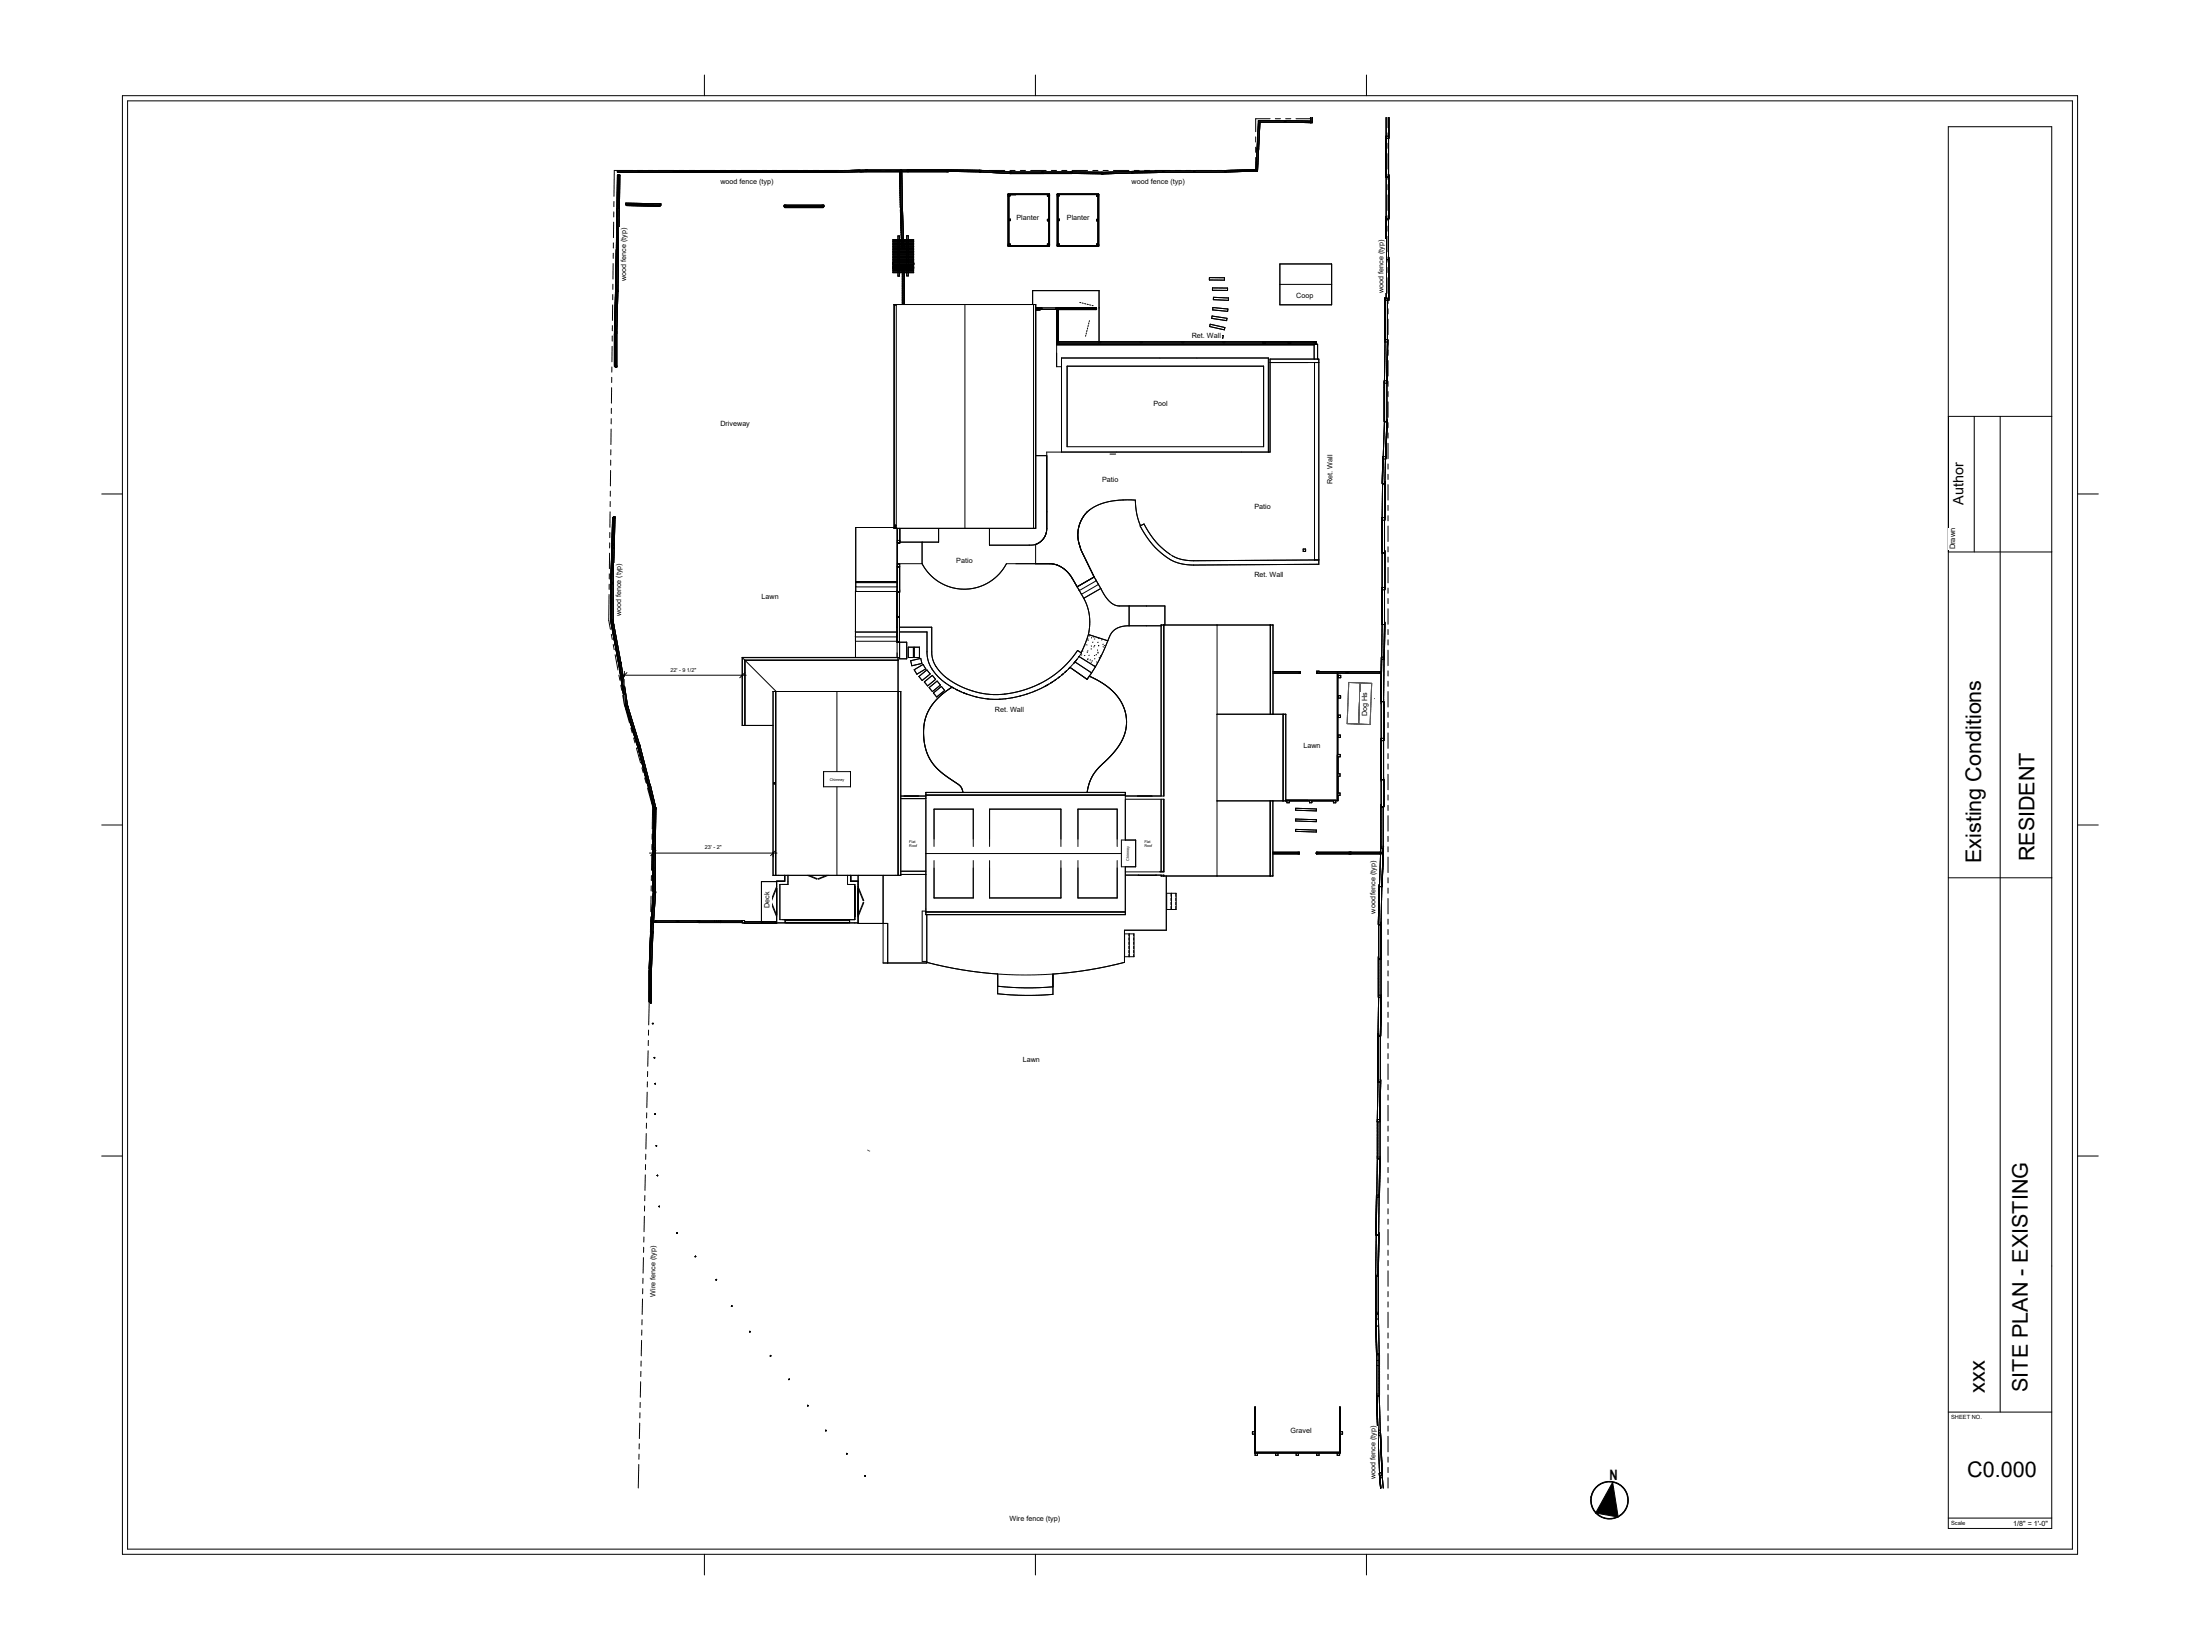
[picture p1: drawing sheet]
<svg xmlns="http://www.w3.org/2000/svg" width="1219mm" height="914mm" viewBox="0 0 1219 914" stroke-linecap="round" stroke-linejoin="round" font-family="sans-serif">
<g fill="none" stroke="#000" stroke-width=".55">
<path d="M696 76v3M697 67h16v1h-16zM697 68h1l-1 27M697 68l-1 27M704 66h-8v7M707 66h3M712 67h14v1h-14zM712 66h3M726 65v1h-8M726 65v3M727 65v3h-1M768 77h.1"/>
<path d="M768 76h.1M768 78h.1M768 79h.1M768 80h.1M768 65v101h2l-1-23M769 65v6M769 74v3M769 79v3M769 65v12M769 75h1M769 74h1M769 73h1"/>
<path d="M769 72h1M769 71h1M769 70h1M769 69h1M769 68h1M769 67h1M769 66h1M769 65h1M770 77h.1M770 76h.1M770 77h-2M770 65v56h-2"/>
<path d="M770 75h-2v23h2M342 100h1M342 98h1M343 99h-1M343 97l-1 1M343 97l-1 18M350 94h-10v15M353 94h3M354 95v1M359 94h3M365 94h8M374 95v1"/>
<path d="M376 94h3M382 94h3M388 94h8M394 95v1M395 95v1M399 94h3M405 94h3M411 94h8M415 95v1M422 94h3M428 94h3M434 94h8"/>
<path d="M440 95v1M445 94h3M451 94h3M457 94h8M463 95h.1M463 95v1M463 95h-121v1h121M468 94h3M474 94h3l-14 1M479 94h9M480 95v-1h46v1h-26M480 95h23"/>
<path d="M480 95l-17 1M480 95h19M480 95h-3M481 94h.1M481 94l-18 1M491 94h3M497 94h3M499 95v21M499 99h.1M499 100h.1M499 96h.1M499 97h.1"/>
<path d="M499 98h.1M500 94h-1M500 95v21M502 94h9M503 94v1M514 94h3M520 94h2M525 94h.1M525 94h18M525 94h9M526 95h17M537 94h3"/>
<path d="M543 94h2M543 95l17 1M543 94v1M543 94l17 1M548 94h9M560 94h3M560 95h34v1M560 95v1M565 94h3M571 94h9M577 95v1M583 94h3"/>
<path d="M588 94h3M593 95h18v1M594 94h9M594 96h-34M594 96h17M606 94h2M611 94h3M617 94h9M627 95l-16 1M627 95v1M627 96h-16M629 94h2"/>
<path d="M634 94h3M640 94h9M645 95h-18M645 96h-18M645 95v1M645 96h17M645 95h17M651 94h3M657 94h3M662 95v1M662 95h17M663 94h9"/>
<path d="M674 94h3M679 95l-17 1M680 94h3M696 82v2M696 87v7h-10M696 95v-1h-17v1M696 95h-17M696 95h1M697 83h.1M697 82h1M697 94v1M768 81h.1"/>
<path d="M768 82h.1M768 83h.1M768 84h.1M768 85h.1M768 86h.1M768 87h.1M768 88h.1M768 89h.1M768 90h.1M768 91h.1M768 92h.1M768 93h.1"/>
<path d="M768 94h.1M768 95h.1M768 96h.1M768 97h.1M768 98h.1M769 85v9M769 97v2M770 97h.1M770 98h.1M770 99h.1M770 100h.1M340 117v3"/>
<path d="M340 112v3M342 120h.1M342 119h.1M342 118h.1M342 117h.1M342 116h.1M342 115h.1M342 114h.1M342 112h.1M342 110h.1M342 108h1M342 107h1"/>
<path d="M342 105h1M342 103h1M342 101h1M342 115h1M342 115v23M342 113h.1M342 112v1M342 111h.1M343 109h-1M343 108h-1M343 107h-1M343 106h-1"/>
<path d="M343 104h-1M343 103h-1M343 102h-1M343 101h-1M343 100h-1M343 115v23M343 115v-18h-1v41M347 113h19v1l-19-1zM347 113v1h19M348 113v1M349 113v1M350 113v1"/>
<path d="M350 114h.1M351 114h.1M352 114h.1M353 114h.1M353 114h1M354 114h.1M355 114h.1M356 114h.1M357 114h.1M358 114h.1M359 114h.1M360 114h.1"/>
<path d="M360 114h1M361 114h.1M362 114h.1M363 114h.1M364 114h.1M365 114h.1M366 114h-8M435 114h22v1h-22zM435 115h21M435 115h.1M436 115h.1M437 115h.1"/>
<path d="M438 115h.1M439 115h.1M440 115h.1M441 115h.1M442 115h.1M443 115h.1M444 115h.1M445 115h.1M446 115h.1M447 115h.1M448 115h.1M449 115h.1"/>
<path d="M450 115h.1M451 115h.1M452 115h.1M453 115h.1M454 115h.1M455 115h.1M456 115h.1M499 107v1M499 108h.1M499 101h.1M499 102h.1M499 103h.1"/>
<path d="M499 104h.1M499 105h.1M499 106h.1M499 107h.1M499 109h.1M499 110h.1M499 111h.1M499 112h.1M499 113h.1M499 114h.1M499 117h.1M499 118h.1"/>
<path d="M499 119h.1M499 116l1 17M500 116h-1M500 116l1 17M559 108h23M559 108h23v28h-23zM559 108v28M560 108v1h-1M560 108h-1M580 108v1h2M581 108v1M581 108v28"/>
<path d="M586 108h23M586 108h23v28h-23zM586 108v28M587 108v1h-1M587 108h-1M608 108v1h1M608 108v1M609 108v28M769 102v3M769 108v9M769 120v2M770 101h.1"/>
<path d="M770 102h.1M770 103h.1M770 104h.1M770 105h.1M770 106h.1M770 107h.1M770 108h.1M770 109h.1M770 110h.1M770 111h.1M770 112h.1M770 113h.1"/>
<path d="M770 114h.1M770 115h.1M770 116h.1M770 117h.1M770 118h.1M770 119h.1M770 120h.1M340 135v2M340 123v9M341 139h1M342 137h.1M342 136h.1"/>
<path d="M342 135h.1M342 134h.1M342 133h.1M342 132h.1M342 131h.1M342 130h.1M342 129h.1M342 128h.1M342 127h.1M342 126h.1M342 125h.1M342 124h.1"/>
<path d="M342 123h.1M342 122h.1M342 121h.1M342 140h-1M342 139h.1M342 138v23M342 138h1M343 138h-1l-1 23M343 138l-1 23M495 133h11zM495 134h11zM495 135h11z"/>
<path d="M495 135l11 1zM495 138l11 1zM495 139h11zM495 140h11zM495 136l11 1zM495 137l11 1zM498 131v1M498 133v-2v2M498 133v1M498 134v1M498 135h.1M498 136h.1"/>
<path d="M498 137h.1M498 138h.1M498 139h.1M498 139v1M499 120h.1M499 121h.1M499 122h.1M499 123h.1M499 124h.1M499 125h.1M499 126h.1M500 127h-1"/>
<path d="M500 128h-1M500 133v1v-1M500 134v1M500 129h-1M500 135h.1M500 130h-1M500 131h-1M500 132h-1M500 136h.1M500 137h.1M500 136h1M501 133v1"/>
<path d="M501 134v1M501 135h.1M501 136h.1M501 137h.1M502 131v1M502 133v-2h1v2M502 133v1M502 134v1M502 135h.1M502 136h.1M502 137h.1M502 138h.1"/>
<path d="M502 139h.1M502 139v1M503 131v1M503 133v1M503 134v1M503 135h.1M503 136h.1M503 137h.1M503 138h.1M503 139h.1M503 139v1M559 135h1v1"/>
<path d="M559 136h23M559 121h1v1h-1M560 135v1M581 135v1M581 122h-1h1M582 135h-2v1M586 135h1v1M586 136h23M586 121h1v1h-1M587 135v1M608 135v1M609 122h-1h1"/>
<path d="M609 135h-1v1M768 120h.1M768 121h.1M768 122h.1M768 123h.1M768 124h.1M768 125h.1M768 126h.1M768 127h.1M768 128h.1M768 129h.1M768 130h.1"/>
<path d="M768 131h.1M768 132h.1M768 133h.1M768 134h.1M768 135h.1M768 136h.1M768 137h.1M768 138h.1M768 139h.1M768 140h.1M768 120v24h1M769 125v3"/>
<path d="M769 131v9M769 121v45M770 121h.1M340 158v2M340 146v9M340 140v3M341 160h1M341 158h1M341 156h1M341 154h1M341 153h1M341 151h1"/>
<path d="M341 149h1M341 148h1M341 146h1M341 144h1M341 142h1M341 141h1M342 159h-1M342 158l-1 1M342 157h-1M342 156h-1M342 155h-1M342 154h-1"/>
<path d="M342 153h-1M342 152h-1M342 151l-1 1M342 150h-1M342 149h-1M342 148h-1M342 147h-1M342 146h-1M342 145h-1M342 143h-1M342 142h-1M342 141h-1"/>
<path d="M495 146h11M495 149h3M495 141h11zM495 144h11zM495 143h11zM495 144l11 1zM495 145h11v2h-11zM495 149h11M495 150h11zM495 151h11zM495 142h11zM495 147l11 1z"/>
<path d="M495 148h11M496 149h1zM496 148h1zM498 152v1M498 140v1M498 141v1M498 142v1M498 143v1M498 144h.1M498 145h.1M498 146h.1M498 147h.1"/>
<path d="M498 148h.1M498 148v1M498 149v1M498 150v1M498 151v2v-2M498 148h-3v1h11v-1h-3M498 148h4M498 149h4M500 147h.1M500 148h.1M500 151h.1M500 153h.1"/>
<path d="M500 154h.1M500 155h.1M500 156h.1M500 157h.1M500 158h.1M500 151v18v-18M500 149h.1M500 149v1M500 160h.1M500 159h.1M500 152h.1M500 150v1"/>
<path d="M500 151v18M501 149h.1M501 149v1M501 150v1M501 151v18M501 147h.1M501 148h.1M502 152h.1M502 151v2h1v-2M502 140v1M502 141v1M502 142v1"/>
<path d="M502 143v1M502 144h.1M502 145h.1M502 146h.1M502 147h.1M502 148h.1M502 148v1M502 149v1M502 150v1M503 152h.1M503 149h3M503 140v1"/>
<path d="M503 141v1M503 142v1M503 143v1M503 144h.1M503 145h.1M503 146h.1M503 147h.1M503 148h.1M503 148v1M503 149v1M503 150v1M504 149h1"/>
<path d="M504 148h1M506 146h.1M506 148h.1M506 148v1M670 154h9v1h-9zM672 160h8v1h-8zM709 146h29v23h-29zM709 158h29M768 141h.1M768 142h.1M768 143h.1M768 144h.1"/>
<path d="M769 142v3M769 148v3M769 154v9M769 143h1M769 144h1M769 145h1M769 146h1M769 147h1M769 148h1M769 149h1M769 150h1M769 151h1"/>
<path d="M769 152h1M769 153h1M769 154h1M769 155h1M769 156h1M769 157h1M769 158h1M769 159h1M769 160h1M340 169l-1 9M340 163v3M341 180h.1"/>
<path d="M341 179v1M341 179h.1M341 178h.1M341 177h.1M341 176h.1M341 175h.1M341 174h.1M341 173h.1M341 172h.1M341 171h.1M341 170h.1M341 169h.1"/>
<path d="M341 168h.1M341 167h.1M341 166h.1M341 165h.1M341 164h.1M341 164h1M341 163h1M341 162h1M341 161h1l-1 24M341 161l-1 23h1M342 161h-1M342 160h-1"/>
<path d="M342 161v24M496 169v124M496 169h77M496 169h1M496 169h1zM497 169v124M500 161h.1M500 162h.1M500 163h.1M500 164h.1M500 166h.1M500 167h.1"/>
<path d="M500 168h.1M500 165h.1M535 169v124M572 169v-8h37v28M573 169h1M573 169v124M574 169h.1M574 169v124M574 172h2h-2M574 171h3h-3M574 170l2 1M574 170v1"/>
<path d="M574 172h.1M575 170v1M575 172h.1M576 170v1M576 172h.1M577 171h8h-8zM586 172h22v-1h-22v20M586 171h.1M586 172h.1M586 173h.1M586 174h.1M586 175h.1"/>
<path d="M586 176h.1M586 177h.1M586 178h.1M586 179h.1M586 180h.1M586 171l21-1h-21v21M586 170v1M587 170v19M587 170v1M588 170v1M589 170v1M590 170v1"/>
<path d="M591 170v1M592 170v1M593 170v1M594 170v1M595 170v1M596 170v1M597 170v1M598 170v1M598 168h1M599 170v1M600 170v1M600 168h.1"/>
<path d="M601 170v1M601 168h1M602 170v1M602 169h1M603 170v1M603 179v1M604 170v1M604 178h.1M604 169h1M605 170v1M605 169h1M606 170v1"/>
<path d="M607 170v1M671 180l8 2v1l-9-2zM672 175l8 1v2l-8-2zM672 170l8 1v2l-8-1zM672 165h9v1h-9zM767 169h1M767 165h2v25h-2zM767 165h1M767 166h1M767 167h1M767 168h1M767 170h1"/>
<path d="M767 171h1M767 172h1M767 173h1M767 174h1M767 175h1M767 176h1M767 177h1M767 178h1M767 179h1M767 180h1M768 165v25M769 165v3"/>
<path d="M769 171v3M769 177v8M769 161h1M769 162h1M769 163h1M769 164h1M769 165h1M769 166h1M339 192v9M339 186v3M339 180v3M340 200h1"/>
<path d="M340 199h1M340 198h1M340 197h1M340 196h1M340 195h1M340 194h1M340 193h1M340 192h1M340 191h1M340 190h1M340 189h1M340 188h1"/>
<path d="M340 187h1M340 186h1M340 185h1M341 184h.1M341 183h.1M341 182h.1M341 181h.1M341 185h-1v18h1M341 185v18h1v-18M341 185h1M586 185h.1M586 191h.1"/>
<path d="M586 190h143M586 190h.1M586 189h.1M586 188h.1M586 187h.1M586 186h.1M586 181h.1M586 182h.1M586 183h.1M586 184h.1M586 189h143v2M586 191h142"/>
<path d="M602 186h.1M602 184v1M602 183v1M603 182h.1M603 180v1M670 185l8 1v1l-9-1zM700 189v2M701 189v2M714 189v2M715 189v2M728 191v8M730 199v-8h-144v12h2"/>
<path d="M767 185h1M767 189h1M767 188h1M767 186h1M767 181h1M767 182h1M767 183h1M767 184h1M767 187h1M768 188h1v24h-2zM769 200h.1M769 199h.1"/>
<path d="M769 198h.1M769 197h.1M769 196h.1M769 195v1M769 195h.1M769 194h.1M769 193h.1M769 192h.1M769 191h.1M769 190v1M769 190h.1M769 188v24"/>
<path d="M769 188h.1M769 189h.1M769 188v3M769 194v3M769 200v8M339 215v8M339 209v3M339 203v3M340 201h1M340 203h1M340 202h1M591 203h109v45h-109z"/>
<path d="M704 201h27M728 201v109h3l-69 1M767 211h2v23h-2zM767 211h.1M767 212h.1M767 213h.1M767 214h.1M767 215h.1M767 216h.1M767 217h.1M767 218h.1M767 219h.1"/>
<path d="M767 220h.1M769 211h.1M769 210v1M769 210h.1M769 209h.1M769 208h.1M769 212h.1M769 207h.1M769 206h.1M769 205v1M769 205h.1M769 204h.1"/>
<path d="M769 203h.1M769 202h.1M769 201h.1M769 200v1M769 211v3M769 217v3M339 238v8M339 232v3M339 226v3M767 221h.1M767 222h.1M767 223h.1"/>
<path d="M767 224h.1M767 225h.1M767 226h.1M767 227h.1M767 228h.1M767 229h.1M767 230h.1M767 231h.1M767 232h.1M767 233h.1M768 240h1M768 239h1"/>
<path d="M768 238h1M768 237h1M768 236h1M769 235h.1M769 234h.1M769 234l-1 20M769 232l-1 22h-1v-21M769 233h.1M769 223v8M769 234v3M769 240v3M338 255v3"/>
<path d="M339 249l-1 3M574 253h6M588 251v-53h115v53M615 252h3M766 260h.1M766 259v1M766 259h.1M766 258h.1M766 257h.1M766 256h.1M766 255h.1M766 254v1"/>
<path d="M766 254h.1M766 253h1M767 253h.1M768 253l-1 15h-1M768 253h-2v35M768 254h.1M768 253h.1M768 252h.1M768 251h.1M768 250h.1M768 249h.1M768 248h.1"/>
<path d="M768 247h.1M768 246h.1M768 245v1M768 245h.1M768 244h.1M768 243h.1M768 242h.1M768 241h.1M768 240h.1M769 246v8M769 257v3M338 278v3"/>
<path d="M338 272v3M338 261v8M619 277a28 28 0 0 0-17 7M619 277h.1M622 277a31 31 0 0 0-20 7M622 277h-3M622 277h7a36 36 0 0 0 3 14M766 268h.1M766 267h.1M766 266h.1M766 265h.1M766 264h.1"/>
<path d="M766 263h.1M766 262h.1M766 261h.1M767 278h1M767 277h1M767 274h1M767 273h1M767 270h1M767 269h1M768 267h.1M768 280h-1M768 279h-1"/>
<path d="M768 278h-1M768 276h-1M768 275h-1M768 274h-1M768 272l-1 1M768 272h-1M768 271h-1M768 270h-1M768 268h.1M769 263v3M769 269v8M338 295v3"/>
<path d="M338 284v8M339 299h1M339 297h1h-1M339 295h1M339 294h1M339 292h1M339 290h1M339 288h1h-1M340 300h-1M340 299h-1M340 298h-1M340 297h-1"/>
<path d="M340 296h-1M340 295h-1M340 294h-1M340 293h-1M340 292h-1M340 291h-1M340 290l-1 1M340 289h-1M340 288h-1M340 287h-1M340 287h-1v15h1M495 292h-21v35"/>
<path d="M496 293h.1M496 293h1M496 293h1zM497 293h76M497 293v71M497 299h2M497 293v6M499 293v8h-2M520 293v7h-21M548 293v9h26M573 293h1M574 293h.1"/>
<path d="M602 284a18 18 0 0 0-4 19M766 293h.1M766 292h.1M766 287h.1M766 288h.1M766 289h.1M766 290h.1M766 291h.1M766 294h.1M766 295h.1M766 296h.1M766 297h.1"/>
<path d="M766 298h.1M766 299h.1M766 300h.1M766 288h1l1-21-1 21M766 287v59M767 287v59M767 287h.1M767 288h.1M767 287h-1v19h1M767 285h.1M767 284h.1M767 281h1"/>
<path d="M767 280h1M767 286h.1M767 283h.1M768 283h-1M768 282h-1M769 280v3M769 286v3M769 292v8M338 318v3M338 307v8M338 301v3M339 320h.1"/>
<path d="M339 319h.1M339 318h.1M339 317h.1M339 316v1M339 316h.1M339 315h.1M339 314h.1M339 313h.1M339 312h.1M339 311h.1M339 310h.1M339 309h.1"/>
<path d="M339 308h.1M339 307h.1M339 306h.1M339 305h.1M339 304h1h-1M339 304h1M339 303h1M339 302h1l-1 1M339 300h1M340 303h.1M340 302l-1 21M340 302h.1"/>
<path d="M340 301h-1M340 302v21h-1M340 302h-1l-1 21h2M340 302l1-16h-1v16M497 313h2v15h-2M497 312h14M497 301h.1M499 314h-2M511 312a26 26 0 0 0 47 0h24a15 15 0 0 1 12 9l7 11M511 300v12M574 302a9 9 0 0 0 6-9v-42h124v-52h27v114h-69a28 28 0 0 1-24-12l-6-10 2-1a43 43 0 0 0 16 18M574 302v10"/>
<path d="M598 303l8 17M606 320l4 6M606 320l-9 5M650 308a23 23 0 0 0 12 3M722 304h2v2h-2zM766 301h.1M766 302h.1M766 303h.1M766 304h.1M766 305h.1M766 306h.1M767 310h.1"/>
<path d="M767 314h.1M767 305v22h-1M767 305h.1M767 306h.1M767 307h.1M767 308h.1M767 309h.1M767 311h.1M767 312h.1M767 313h.1M767 315h.1M767 316h.1"/>
<path d="M767 317h.1M767 318h.1M767 319h.1M767 320h.1M769 303v3M769 309v3M769 314v9M338 329l-1 15 1 5M338 324v3M338 322h1M338 321h1M338 324h1"/>
<path d="M338 325h1M338 326h1M338 327h1M338 328h1M338 329h1M338 330h1M338 331h1M338 332h1M338 333h1M338 334h1M338 335h1M338 336h1"/>
<path d="M338 337h1M338 338h1M338 339h1M338 340h1M339 321h.1M339 322h.1M339 323v22l4 22M340 323h.1M340 323v22h-2v-22h1M474 327v1M474 325h.1M474 323h.1"/>
<path d="M474 323h23M474 328v27M474 328h23M474 325h23M474 322h23M497 328v27M497 323h.1M497 325h.1M497 328h.1M498 328v28M601 332a28 28 0 0 1 2 20M608 322l-10 5"/>
<path d="M609 324l-10 5M610 326a14 14 0 0 0 10 10h26v10M610 326l-9 6M626 336v11M766 327h.1M766 328h.1M766 329h.1M766 330h.1M766 331h.1M766 332h.1M766 333h.1M766 334h.1"/>
<path d="M766 335h.1M766 336h.1M766 337h.1M766 338h.1M766 340h.1M766 326h.1M766 339h.1M767 323h.1M767 324h.1M767 325h.1M767 326h-1v20h1M767 327h.1"/>
<path d="M767 321h.1M767 322h.1M767 326h.1M769 326v3M769 332v3M769 337v9M338 341h1M338 342h1M338 343h1M338 344h1M339 352v2M339 344h1"/>
<path d="M339 347h.1M339 345l4 22M339 346h.1M339 349h1h-1M340 348h-1M340 357v3M340 345h.1M340 345l4 22M340 349h-1M340 350h.1M340 345h-1M340 346h-1"/>
<path d="M340 351h.1M340 351v1M340 352h.1M340 352v1M341 353h-1M341 354h-1M341 355h-1M341 357h.1M341 356h.1M341 359h1h-1M341 358h.1M342 358h-1"/>
<path d="M342 359h-1M342 360h-1M474 350h23M474 355h.1M474 353h.1M474 355h23M474 353h23M474 355v9M497 348h.1M497 353h.1M497 355h.1M497 350h.1"/>
<path d="M497 342h1M498 348h18v13a22 22 0 0 0 15 19 52 52 0 0 0 60-12l6-8 2 2a56 56 0 0 1-22 20M498 350h16v11a21 21 0 0 0 10 17M499 356v9h3v-9h-5M503 359h3v5h-3zM507 359h3v5h-3zM601 358h.1M602 357h.1M603 354h.1M603 355h.1M603 352l-4 10M603 352l11 3"/>
<path d="M604 352h.1M605 352h.1M605 360h.1M605 358h.1M605 353v1M606 356h.1M606 353h.1M606 358v1M606 354h1M606 358h1M608 356h1M609 354h.1"/>
<path d="M609 358h.1M611 354v1M611 358v1M611 357h.1M612 358h.1M614 355h.1M614 355l-7 15M626 347a11 11 0 0 0-12 8M626 347h17M643 346h1M643 346v95M643 346h2"/>
<path d="M644 346h1M644 346h.1M644 346v95M645 346h59M645 346v95M674 346v139M704 346v50h1M704 346h1M705 346v50M705 346h.1M766 341h.1M766 342h.1"/>
<path d="M766 343h.1M766 344h.1M766 345h.1M766 346l-1 43h2M767 359h.1M767 356h.1M767 355h.1M767 352h.1M767 351h.1M767 348h.1M767 347h.1M767 346v43"/>
<path d="M767 360h.1M767 345v20h-1M767 345h.1M767 346h.1M767 358v1M767 358h.1M767 357h.1M767 354h.1M767 353h.1M767 350v1M767 350h.1M767 349h.1"/>
<path d="M769 349v3M769 355v2M341 363l1 8M341 360h1l-1 1M342 362h.1M342 361h.1M342 361v1M342 362v1M342 363h.1M343 364h-1M343 364h-1h1M343 365h-1"/>
<path d="M343 366h-1h1M343 374l1 3M343 367h.1M343 367l4 24M343 368l3 23h1M343 368h.1M343 369h.1M344 370h-1M344 373h.1M344 371h-1h1M344 366h-1M344 371h-1"/>
<path d="M344 374v1M344 372h-1M344 372h.1M344 380l1 3M344 367h-1M344 367h.1M344 367l4 24h-1M344 376h1h-1M344 374h.1M344 369h-1h1M344 378h1h-1M344 375h.1"/>
<path d="M345 375l-1 1M345 377h-1M345 378h-1M345 379h.1M345 380h.1M411 364v38M411 364h.1M411 364h87M411 364l2 2M413 366v36M413 366h85M413 366l17 17"/>
<path d="M498 364v2M498 364h.1M498 366v119h1M505 366l5-1 1 3-6 1zM507 371l5-3 1 3-5 3zM509 375l5-4 1 2-4 4zM512 378l5-4 1 3-4 3zM524 378l5 4 9 3M524 378l5 3h-1M581 379l-1 1M583 378l-1 1M584 377v1"/>
<path d="M584 377l1-1zM586 376l1-1zM587 375h.1M588 374l1-1zM590 372h1zM590 372v1M593 370l9 6 3-3M593 370h.1M593 370l-1 1M596 367l9 6M597 365l-2 3zM598 364l9 6"/>
<path d="M598 364h.1M600 363h-1M600 361h.1M601 363h.1M602 361l1 1M603 365v1M603 365h.1M603 361h.1M604 363h-1M604 375a31 31 0 0 1 20 21 28 28 0 0 1-11 25l-1 1a25 25 0 0 0-10 17M604 375a30 30 0 0 1 20 22 29 29 0 0 1-12 25 25 25 0 0 0-10 17M604 366h.1"/>
<path d="M605 367h.1M605 373l-1 2M605 366h.1M606 363h1M607 369h-1M607 365h.1M607 370l-2 3M607 363h1M608 367h.1M608 360h.1M608 361h1M609 362h-1"/>
<path d="M609 364v1M610 363v1M610 363h.1M706 372h15v1h-15M730 372h16v1h-16M731 372h-1v1h1M741 373v70M741 373v71h-29M742 374h1v2h-1zM765 380h1M765 379h1M765 378h1"/>
<path d="M765 377h1M765 376h1M765 375h1M765 374h1M765 373h1M765 373h.1M765 372h1M765 371h1M765 370h1M765 369h1M765 368h1M765 367h1"/>
<path d="M766 367h.1M766 366h.1M766 365h.1M766 364h.1M766 372h-19v1h19M767 365h.1M767 364h.1M767 364h-1v15M767 363h.1M767 362h.1M767 361h.1M769 360v9"/>
<path d="M769 372v3M769 377v3M345 385l4 16M345 381h.1M345 382h.1M346 382h-1M346 383h-1h1M346 383l-1 1M346 384h-1M346 384l-1 1h1M346 385h.1M346 386h.1"/>
<path d="M346 387h.1M346 390h1h-1M346 388h.1M347 389h-1M347 392h.1M347 390h-1M347 391h-1M347 391l7 22h-1v-1l-6-20M347 393h.1M348 393h-1M348 390h-1M348 394h-1"/>
<path d="M348 391h.1M348 391l6 22M348 396h.1M348 392h-1M348 395h.1M349 397h-1M349 397h-1h1M349 398h.1M349 399h.1M349 399v1M350 400h-1M428 383h.1"/>
<path d="M428 383v102M428 383h2v102h-2M428 383h2M430 383h68M430 383v102M464 383v45M498 383h1M498 383v102M499 383h.1M499 383v102M515 381l4-4 2 3-4 3zM517 384l5-4 2 3-5 3z"/>
<path d="M520 387l8-6a29 29 0 0 0-16 26 29 29 0 0 0 16 26 9 9 0 0 1 6 6 11 11 0 0 0-7-7 29 29 0 0 1-7-45zM528 381h.1M530 382h1zM531 382v1M532 383h1zM534 384h1M536 385l-2-1 4 1M541 386h.1M547 387h1M554 387v1M562 387h-1M566 386h-1"/>
<path d="M569 385h.1M573 383h.1M577 382a52 52 0 0 1-39 3M579 380l2-1-4 3M674 396h37M705 396h.1M711 396h2M711 396v48M712 396h1M712 396v48M713 396v48M742 396h1v2h-1z"/>
<path d="M742 386h1v1h-1zM765 389h.1M765 388h.1M765 387h.1M765 386h.1M765 385h.1M765 384h.1M765 383h.1M765 382h1M765 381h1M765 389v58M767 396h.1"/>
<path d="M767 398h.1M767 389v58M767 389h.1M767 390h.1M767 391h.1M767 392h.1M767 393h.1M767 394h.1M767 395h.1M767 397h.1M767 399h.1M767 400h.1"/>
<path d="M767 389v21h-2M769 383v9M769 395v3M349 400h1l-1 1M350 403v3M350 401h-1M350 401v1M350 402h.1M350 402v1M350 404h1h-1M351 403h-1M351 403l-1 1"/>
<path d="M351 404v1M351 409l1 3M351 405h.1M351 405v1M351 406h.1M352 406l-1 1M352 407h-1M352 409h.1M352 408h.1M353 410h.1M353 410h-1M353 414l2 9"/>
<path d="M353 411h-1M353 412h.1M354 413h-1M354 413h-1l6 21M354 411h-1M354 414h-1M354 414h.1M354 414v1M354 415h.1M354 415v1M354 416h.1M355 416h.1"/>
<path d="M355 416l-1 1M355 417h.1M355 417h-1M355 414h-1M355 418h-1M355 418h.1M355 419h.1M355 420h.1M411 402h2M411 402h.1M413 402h15M741 418h2v1h-2"/>
<path d="M741 407h2v2h-2M765 419h.1M765 409h.1M765 410h.1M765 420h.1M765 418h.1M765 417h.1M765 416h.1M765 415h.1M765 414h.1M765 413h.1M765 412h.1"/>
<path d="M765 411h.1M767 402h.1M767 407h.1M767 409h.1M767 401h.1M767 403h.1M767 404h.1M767 405h.1M767 406h.1M767 408h.1M767 410h.1M767 409h-2v23h2"/>
<path d="M769 400v3M769 406v9M769 418v2M355 420h1zM356 421h-1M356 426l1 2M356 421h.1M356 422h-1h1M356 422h.1M356 423h.1M356 424h.1M357 424h-1"/>
<path d="M357 426v1M357 425h.1M357 425h-1M357 426h.1M357 431l1 3M357 427h.1M357 427v1M358 428h-1M358 428l-1 1M358 429h.1M358 429h-1M358 429l-1 1"/>
<path d="M358 430h.1M358 431h.1M358 432h.1M359 432h-1M359 433h.1M359 433h-1M359 437l3 10-1 12M359 435h.1M359 433h-1h1M359 434h.1M360 435l3 13M360 436h-1h1"/>
<path d="M360 436h-1M360 434h-1v1h1M360 437h.1M360 437v1v-1M360 435h.1M360 435l3 13h-1l-3-13h1M360 435l-5-22h-1l5 22M360 438h.1M360 439h.1M361 440h-1M429 434v1l1-1M429 434h1"/>
<path d="M456 428h15v8h-15zM464 436v49M513 439h111M513 439v2M513 439h.1M624 439v2M624 439h.1M741 439h2v2h-2M741 429h2v1h-2M765 430h.1M765 432h.1M765 431h.1"/>
<path d="M765 429h.1M765 428h.1M765 427h.1M765 426h.1M765 425h.1M765 424h.1M765 423h.1M765 422h.1M765 421h.1M767 439h.1M767 440h.1M767 438h.1"/>
<path d="M767 437h.1M767 436h.1M767 435h.1M767 434h.1M767 433h.1M767 432h.1M767 432v15h-2M769 423v3M769 429v9M361 441h-1M361 441h.1M361 442h.1"/>
<path d="M361 443h.1M362 444h-1M362 445h-1M362 459h.1M362 445h.1M362 458h.1M362 456h1M362 455h1M362 446h.1M362 451h1M362 449h1M362 447h.1"/>
<path d="M362 460h.1M362 457h.1M363 457h-1M363 456h-1M363 455h-1M363 454h-1M363 453h-1M363 452h-1M363 451h-1M363 450h-1M363 449h-1M363 448h-1v22h1"/>
<path d="M363 448v22M363 448l-1 22h1M363 447h-1M499 441h14M499 443h14M513 441v64M513 441h111M624 441h21M624 443h21M624 441v25M643 443v40M644 443v40"/>
<path d="M645 443v40M674 444h37M705 444h.1M705 444v41M705 444h-1v41M711 444h2M712 444h1M713 443h28M713 444v1h2v-1M718 460h12l-1 1h-11zM718 454h12l-1 1h-11zM718 448h12l-1 1h-11z"/>
<path d="M726 444v1h1v-1M739 444v1h1v-1M765 447h.1M765 446h.1M765 460h.1M765 459h.1M765 458h.1M765 457h.1M765 456h.1M765 455h.1M765 454h.1M765 453h.1"/>
<path d="M765 452h.1M765 451h.1M765 450h.1M765 449h.1M765 448h.1M765 446v24M765 446v24h2M767 447v23M767 441h.1M767 445h.1M767 447h.1M767 446h.1"/>
<path d="M767 444h.1M767 443h.1M767 442h.1M769 441v2M769 446v3M769 452v9M361 474v8M361 468v3M361 462v3M362 470h.1M362 468h.1M362 467v3h1"/>
<path d="M362 471h.1M362 472h.1M362 473h.1M362 474h.1M362 475h.1M362 476h.1M362 477h.1M362 478h.1M362 479h.1M362 480h.1M362 466h.1M362 465h.1"/>
<path d="M362 463h.1M362 469h.1M362 468v1M362 467h.1M362 470v24h1l-1 22M362 471v23h1l-2 22M362 470h1M362 464h.1M362 462h.1M362 461v1M362 461h.1M363 470v24"/>
<path d="M513 473h108M518 469v-21h21v21M518 477v21h21v-21M548 469v-21h40v21M548 477v21h40v-21M597 469v-21h22v21M597 477v21h22v-21M621 466h8v14h-8zM705 472h15v1h-15M730 472h35v1h-35zM748 473h.1M748 472v1"/>
<path d="M765 470v2M765 470h.1M765 469h.1M765 468h.1M765 467h.1M765 466h.1M765 465h.1M765 464h.1M765 463h.1M765 462h.1M765 461h.1M765 473l-1 18"/>
<path d="M766 480h.1M766 479v1M766 479h.1M766 478h.1M766 477h.1M766 476h.1M766 475h1M766 474l1 1M766 474h1M766 473h1M766 472h1M766 471h1"/>
<path d="M767 470h.1M767 470l-1 21M767 469l-1 22h-2M767 469h.1M767 469v1M769 463v3M769 469v3M769 475v9M361 497v8M361 491v3M361 485v3M362 499h.1"/>
<path d="M362 498h.1M362 485h.1M362 483h.1M362 481h.1M362 482h.1M362 484h.1M362 486h.1M362 487h.1M362 488h.1M362 489h.1M362 490h.1M362 491h.1"/>
<path d="M362 492h.1M362 493h.1M362 494h.1M362 496h.1M362 500h.1M362 497h.1M362 495h.1M362 495h1M362 494l-2 22h2M428 485h.1M428 485h2M430 485h68"/>
<path d="M430 491l-3 8 3-7M430 489h-8v23M435 485v3h-5v24l-18-1M437 485v5h-5v20h42v-20h-4v-5M447 485l6 2-5-2M458 485l-4 2 5-2M471 485v3h5M476 485v27h16v22M476 491l3 8-3-7M489 485v49h25v-27M498 485h1M499 485h.1"/>
<path d="M499 483h14M499 485h14M624 483h21M624 485h21M624 480v25M631 485h10M643 485h1M643 485h.1M643 483h.1M643 485h2M644 485h1M644 485h.1"/>
<path d="M644 483h1M645 485h59M645 485h.1M646 485v31h-23v17M647 495h5v9h-5zM649 495v2M649 498v1M649 500v1M649 495v9M652 495v2M652 498v1M652 500v1"/>
<path d="M704 485h1M705 485h.1M764 500h.1M764 499h.1M764 498h.1M764 497h.1M764 496h.1M764 495h.1M764 494h.1M764 493h.1M764 492v1M764 492h.1"/>
<path d="M764 491h.1M764 490h.1M764 491v21M765 490l-1 22h1l1-21M766 491h.1M766 490h.1M766 489v1M766 489h.1M766 488h.1M766 487h.1M766 486h.1M766 485h.1"/>
<path d="M766 484v1M766 484h.1M766 483h.1M766 482h.1M766 481h.1M769 486v3M769 492v3M769 498v8M360 520h1M360 520v8M360 519h1M360 518h1"/>
<path d="M360 518v19M361 517h.1M361 515h.1M361 508v3M361 511h.1M361 516h.1M361 509h.1M361 516h1M361 516l-1 21M361 508h1M361 514h.1M361 514l-1 3"/>
<path d="M361 513h.1M361 506h1M361 512h.1M361 510v1M361 510h.1M362 508h-1M362 501h.1M362 507h-1M362 506h-1M362 505h-1M362 504h-1M362 517h-1l-1 1"/>
<path d="M362 516l-1 21h-1M362 503h-1M362 502h-1l1 1M362 502h-1M375 510v1M387 510v1M396 510v1M397 510v1M398 510v1M399 510v1M411 510h2v1h-2zM411 510h-48v1h48"/>
<path d="M430 511v1M430 511h46M430 507l-3-7 3 8M430 511h-17M435 510v1M435 511h36M435 510h36M471 510v1M476 507l3-7-3 8M513 505v2M513 507h111M513 507h.1"/>
<path d="M513 505h111M513 505h-2v28h3M623 518h5v12h-5M624 505v2M624 507h.1M626 518v1M626 520v1M626 518v12M628 518v1M628 520v1M649 502v2M652 502v2"/>
<path d="M764 512h.1M764 511h.1M764 510h.1M764 509h.1M764 508h.1M764 507h.1M764 506h.1M764 505v1M764 505h.1M764 504h.1M764 503h.1M764 512v41"/>
<path d="M764 502h.1M764 501h.1M764 500v1M765 511h1M765 516h1M765 512h1M765 518h1M765 520h1M765 519h1M765 517h1M765 515h1M765 514h1"/>
<path d="M765 513h1M769 509v3M769 515v3M360 538h.1M360 539h.1M360 540h.1M360 537h.1M360 536h.1M360 535v1M360 535h.1M360 534h.1M360 533h.1"/>
<path d="M360 532h.1M360 531h.1M360 530h.1M360 529h1M360 528h1M360 527h1M360 537v3M360 526h1M360 525h1M360 537v18M360 531v3M360 524h1"/>
<path d="M360 523h1M360 522h1M360 521l1 1h-1M360 521h1M361 537v18h-1v-17M514 533a218 218 0 0 0 109 0 218 218 0 0 1-39 7v11a158 158 0 0 1-31 0v-11a217 217 0 0 1-39-7zM626 522v1M626 524v2M626 527v1M626 529v1M628 522v1M628 524v2"/>
<path d="M628 527v1M628 529v1M764 534h.1M764 533h.1M764 538h.1M764 539h.1M764 540h.1M764 531h.1M764 530h.1M764 537h.1M764 536h.1M764 535h.1"/>
<path d="M764 532h.1M764 530v23h1l1-42v20h-2M765 531h1M765 530h1M765 529h1M765 528h1M765 527h1M765 526h1M765 525h1M765 524h1M765 523h1M765 522h1"/>
<path d="M765 521h1M769 521v8M769 532v3M769 538v3M360 541h.1M360 542h.1M360 543h.1M360 544h.1M360 545h.1M360 546h.1M360 547h.1M360 548h.1"/>
<path d="M360 549h.1M360 550h.1M360 551h.1M360 552h.1M360 553h.1M360 554h.1M360 555h.1M360 542l-1 26M360 555h1M360 556h1M360 556h.1M361 556h.1"/>
<path d="M553 547a158 158 0 0 0 31 0M764 541h.1M764 542h.1M764 543h.1M764 545h.1M764 546h.1M764 547h.1M764 548h.1M764 549h.1M764 550h.1M764 551h.1M764 553h.1"/>
<path d="M764 544h.1M764 552h.1M764 551l2 1-1 22h-1M764 551v23M765 558h.1M765 557h.1M765 554h.1M765 553h.1M765 553h1M765 552h1M765 552v22M765 560h.1"/>
<path d="M765 559h.1M765 556h.1M765 555v1M765 555h.1M769 544v8M769 555v3M359 577v2M359 571v3M362 567h.1M763 573v27h2M763 580h1M763 579h1"/>
<path d="M763 578h1M763 577h1M763 576h1M763 575h1M763 574h1M763 573h1M764 574v26M765 574h.1M765 571h.1M765 570h.1M765 566h.1M765 574v26"/>
<path d="M765 573h.1M765 562h.1M765 572h.1M765 561h.1M765 571v1M765 569h.1M765 568h.1M765 567h.1M765 565h.1M765 564h.1M765 563v1M765 563h.1"/>
<path d="M769 561v3M769 567v8M769 578v3M359 600v2M359 594v3M359 582v9M362 586h.1M362 586h1M363 586h.1M763 599v23h2v-22M763 599h1M763 598h1"/>
<path d="M763 597h1M763 596h1M763 595h1M763 594h1M763 593h1M763 592h1M763 591h1M763 590h1M763 589h1M763 588h1M763 587h1M763 586h1"/>
<path d="M763 585h1M763 584h1M763 583h1M763 582h1M763 581h1M764 599h.1M765 599h.1M765 600h.1M765 599v21M769 584v3M769 590v8M358 617v3"/>
<path d="M359 605l-1 9M363 601h.1M363 617h.1M363 600v1M363 617v1M363 600h.1M363 618h.1M765 620h.1M765 619h.1M765 615h.1M765 614h.1M765 611h.1"/>
<path d="M765 610h.1M765 609h.1M765 618h.1M765 617h.1M765 616v1M765 606h.1M765 616h.1M765 605h.1M765 613h.1M765 612h.1M765 611v1M765 601h.1"/>
<path d="M765 608h.1M765 607h.1M765 604h.1M765 603h.1M765 602h.1M769 601v3M769 607v3M769 613v8M358 640v2M358 628v9M358 622v3M364 635h.1"/>
<path d="M763 640h.1M763 639h.1M763 638h.1M763 637h.1M763 636h.1M763 635h.1M763 634h.1M763 633h.1M763 632h.1M763 631h.1M763 630h.1M763 629h.1"/>
<path d="M763 628h.1M763 627h.1M763 626h.1M763 625h.1M763 624h.1M763 623h.1M763 622h.1M765 620h-2v22h2M765 620v22M769 624v3M769 630v3M769 635v9"/>
<path d="M358 651l-1 9M358 645v3M364 651h.1M364 651v1M364 652h.1M763 641v23M763 642h.1M763 641h.1M764 660h1M764 659h1M764 658h1M764 657l1 1"/>
<path d="M764 657h1M764 656h1M764 655h1M764 654l1 1M764 654h1M764 653h1M764 652h1M764 651h1M764 650h1M765 649v1M765 649h.1M765 648h.1"/>
<path d="M765 647h.1M765 646v1M765 646h.1M765 645h.1M765 644h.1M765 643h.1M765 642l-1 22M765 642l-1 22h-1M769 647v3M769 653v3M769 658v9M357 674v9"/>
<path d="M357 668v3M357 663v2M365 669h.1M365 668h.1M365 668v1M763 678h.1M763 677h.1M763 676h.1M763 675h.1M763 673h.1M763 672h.1M763 671h.1"/>
<path d="M763 669h.1M763 668h.1M763 667h.1M763 680h.1M763 679h.1M763 665h.1M763 664h.1M763 663h.1M763 662h.1M763 674h.1M763 670h.1M763 666h.1"/>
<path d="M763 662v22M764 663h.1M764 662h.1M764 662h-1v22M764 662v22h-1M764 661h.1M764 661h1M769 670v3M769 676v2M357 697l-1 9M357 691v3M357 685v3"/>
<path d="M375 683h.1M385 696h.1M385 696h1M386 696h.1M763 684h.1M763 682h.1M763 681h.1M763 684l-1 23h2M763 683h.1M764 700h.1M764 699h.1M764 698h.1"/>
<path d="M764 697v1M764 697h.1M764 696h.1M764 695h.1M764 694h.1M764 693h.1M764 692v1M764 692h.1M764 691h.1M764 690h.1M764 689h.1M764 688h.1"/>
<path d="M764 687v1M764 687h.1M764 686h.1M764 685h.1M764 684h.1M764 683v24zM764 683h.1M769 681v9M769 693v3M769 699v2M356 720v8M356 714v3"/>
<path d="M356 708v3M397 709h.1M762 706h.1M762 706l1 22M762 720h1M762 719h1M762 718h1M762 717h1M762 716h1M762 715h1M762 714h1M762 713h1"/>
<path d="M762 712h1M762 711h1M762 710h1M762 709h1M762 708h1M762 707h1M763 707v21M764 707v21h-1M764 707h.1M764 706h.1M764 705h.1M764 704h.1"/>
<path d="M764 703h.1M764 702h.1M764 701h.1M769 704v9M769 716v3M356 737v3M356 731v3M405 724h1M405 724h.1M415 738h.1M416 738h.1M416 738h-1"/>
<path d="M762 727h.1M762 728h1M762 727h1M762 726h1M762 725h1M762 724h1M762 723h1M762 722h1M762 721h1M762 729h1M762 730h1M762 732h1"/>
<path d="M762 732l1 1M762 733h1M762 734h1M762 735h1M763 727h.1M763 727l-1 1M763 728v23M763 728v22M763 737h.1M763 738h.1M763 730h-1M763 739h.1"/>
<path d="M763 731h1M763 731h-1M763 740h.1M763 735h.1M763 736h.1M764 727v24M764 735h-2M769 721v3M769 727v9M769 739v3M355 760v3M355 754v3"/>
<path d="M356 743l-1 8M427 751h.1M763 742h.1M763 743h.1M763 744h.1M763 745h.1M763 747h.1M763 748h.1M763 749h.1M763 741h.1M763 750h.1M763 746h.1"/>
<path d="M763 751h.1M763 750h1v24h-1M763 750v24M763 751h1M763 757h1M764 760h.1M764 759h.1M764 758h.1M764 757h.1M764 756h.1M764 755h.1M764 754h.1"/>
<path d="M764 753h.1M764 752h.1M764 750h.1M764 751h.1M764 754h-1M769 744v3M769 750v9M355 777v3M355 766v8M437 765h.1M437 764v1M448 779h.1"/>
<path d="M448 779h-1M763 773h.1M763 772l1 23M763 772h.1M763 774l1 20M763 774h.1M763 775h.1M763 776h.1M763 777h.1M763 777v1M763 778h.1M763 779h.1"/>
<path d="M763 780h.1M764 772h.1M764 771h.1M764 770h.1M764 769h.1M764 768h.1M764 767h.1M764 766h.1M764 765h.1M764 764h.1M764 763h.1M764 762h.1"/>
<path d="M764 761h.1M764 772l1 23M764 773h.1M769 762v2M769 767v3M769 773v9M355 789l-1 8M355 783v3M458 793h.1M458 793h-1M695 793h-1v2h1M743 793h1v2h-1"/>
<path d="M763 781h.1M763 782h.1M763 783h.1M763 784h.1M763 785h.1M763 785v1M763 786h.1M763 787h.1M763 788h.1M763 789h.1M764 789h-1M764 790h-1"/>
<path d="M764 791h-1M764 792h-1M764 794h1l1 24h-1M764 794l1 22h1M764 794h-1M764 795h-1M764 793h-1M764 795h.1M764 793l-1 1M764 795l1 1M765 794l1 24M765 793h-1"/>
<path d="M765 796h.1M765 795h.1M765 797h.1M765 794h.1M765 799h.1M765 800h.1M765 798h.1M769 785v2M769 790v3M769 796v9M354 812v13M354 806v3"/>
<path d="M354 800v3M469 806h.1M469 805v1M479 818h.1M480 818h.1M480 818h-1M695 805h48M696 805v2h1v-2M696 805l-1-25v25h48v-25l-1 25M707 805v2h1v-2M718 805v2h2v-2M730 805v2h1v-2"/>
<path d="M741 805v2h1v-2M765 816v2M765 817h-1M765 818h.1M765 818h-1M765 819h.1M765 820h.1M765 816h-1l1 9v-9M765 801h.1M765 802h.1M765 803h.1M765 805h1"/>
<path d="M765 806h1M765 807h1M765 807l1 1M765 808h1M765 804h.1M766 804h-1M766 810h.1M766 811h.1M766 812h.1M766 812v1M766 808h-1M766 808h.1"/>
<path d="M766 813h.1M766 809h.1M766 814h.1M766 816h.1M766 817h.1M766 815h.1M766 816l1 9M766 819h-1M769 807v3M769 813v3M769 819v6M765 821h.1"/>
<path d="M765 822h.1M765 822v1M765 823h.1M765 824h.1"/>
<circle cx="496" cy="291" r=".4"/>
</g>
<path d="M762 387h.1" fill="none" stroke="#464646" stroke-width=".55"/>
<g fill="none" stroke="#616161" stroke-width=".55">
<path d="M346 376v4M747 378h7l-1 23 1-23h-7v23h6h-6M747 378l13 1M747 378v23M754 378l-1 23M760 379l-6-1-1 23 1-23 6 1-1 23-6-1 6 1M760 379l-1 23M346 386h.1M346 387h.1M346 388h.1M346 388v2M747 401l12 1"/>
<path d="M481 637l1 1"/>
</g>
<g fill="#fff">
<path d="M627 98h30v5h-30z"/>
<path d="M763 133h5v29h-5z"/>
<path d="M759 477h4v29h-4z"/>
<path d="M759 790h4v30h-4z"/>
<path d="M399 98h30v5h-30z"/>
<path d="M341 312h4v30h-4z"/>
<path d="M343 126h5v30h-5z"/>
<path d="M360 690h4v29h-4z"/>
<path d="M559 839h29v5h-29z"/>
<path d="M735 252h4v16h-4z"/>
<path d="M423 494h4v9h-4z"/>
<path d="M567 585h9v4h-9z"/>
<path d="M530 308h9v5h-9z"/>
<path d="M715 791h12v4h-12z"/>
<path d="M504 465h3v3h-3z"/>
<path d="M504 468h4v2h-4z"/>
<path d="M634 465h4v3h-4z"/>
<path d="M634 468h4v2h-4z"/>
<path d="M460 431h8v2h-8z"/>
<path d="M624 469h2v8h-2z"/>
<path d="M563 118h13v5h-13z"/>
<path d="M695 279h9v4h-9z"/>
<path d="M660 183h17v5h-17z"/>
<path d="M695 316h17v5h-17z"/>
<path d="M611 263h9v5h-9z"/>
<path d="M639 222h8v4h-8z"/>
<path d="M399 232h16v5h-16z"/>
<path d="M591 118h13v5h-13z"/>
<path d="M718 161h10v5h-10z"/>
<path d="M754 384h5v13h-5z"/>
<path d="M722 411h10v5h-10z"/>
<path d="M422 328h10v5h-10z"/>
</g>
<path d="M344 374h70M346 372v3M347 373l-2 3M411 374v2M413 373l-3 3" fill="none" stroke="#000" stroke-width=".55"/>
<path d="M372 369h14v4h-14z" fill="#fff"/>
<path d="M360 473h71M362 471v6M364 471l-3 3M428 472v3M430 471l-3 3" fill="none" stroke="#000" stroke-width=".55"/>
<g fill="#fff">
<path d="M391 468h9v3h-9z"/>
<path d="M551 391h17v4h-17z"/>
</g>
<g fill="none" stroke="#000" stroke-width=".55">
<path d="M68 53h1083v808h-1083zM71 56h1077v803h-1077zM390 42v11M574 42v11M757 42v11M1080 70h57v777h-57zM1080 231h57M1094 231v75M1108 231v552M56 274h12M1151 274h12M1080 306h57"/>
<path d="M56 457h12M1151 457h12M1080 486h57M56 641h12M1151 641h12M1080 783h57M1080 841h57M390 861v12M574 861v12M757 861v12"/>
</g>
<g fill="#fff">
<path d="M1081 842h8v4h-8z"/>
<path d="M1080 293h4v11h-4z"/>
<path d="M1081 784h17v3h-17z"/>
</g>
<g fill="none" stroke="#000" stroke-width=".55">
<path d="M894 821l3 20-13-2z"/>
<circle cx="892" cy="831" r="10"/>
</g>
<path d="M892 829l-1 5" fill="none" stroke="#000" stroke-width="1.1"/>
<path d="M894 821l3 20-13-2z" fill="#000"/>
<g font-size="11.9">
<text x="1098" y="478" transform="rotate(-90 1098 478)">Existing Conditions</text>
<text x="1128" y="477" transform="rotate(-90 1128 477)">RESIDENT</text>
<text x="1100" y="772" transform="rotate(-90 1100 772)">xxx</text>
<text x="1124" y="771" transform="rotate(-90 1124 771)">SITE PLAN - EXISTING</text>
<text x="1090" y="818">C0.000</text>
</g>
<g font-size="8">
<text x="1088" y="280" transform="rotate(-90 1088 280)">Author</text>
<text x="892" y="820">N</text>
</g>
<text font-size="4.1" x="1084" y="304" transform="rotate(-90 1084 304)">Drawn</text>
<g font-size="4">
<text x="399" y="102">wood fence (typ)</text>
<text x="627" y="102">wood fence (typ)</text>
<text x="563" y="122">Planter</text>
<text x="591" y="122">Planter</text>
<text x="347" y="156" transform="rotate(-90 347 156)">wood fence (typ)</text>
<text x="718" y="165">Coop</text>
<text x="767" y="162" transform="rotate(-90 767 162)">wood fence (typ)</text>
<text x="660" y="187">Ret. Wall</text>
<text x="639" y="225">Pool</text>
<text x="399" y="236">Driveway</text>
<text x="611" y="267">Patio</text>
<text x="738" y="268" transform="rotate(-90 738 268)">Ret. Wall</text>
<text x="695" y="282">Patio</text>
<text x="530" y="312">Patio</text>
<text x="695" y="320">Ret. Wall</text>
<text x="422" y="332">Lawn</text>
<text x="344" y="342" transform="rotate(-90 344 342)">wood fence (typ)</text>
<text x="551" y="395">Ret. Wall</text>
<text x="758" y="397" transform="rotate(-90 758 397)">Dog Hs</text>
<text x="722" y="415">Lawn</text>
<text x="426" y="503" transform="rotate(-90 426 503)">Deck</text>
<text x="762" y="506" transform="rotate(-90 762 506)">wood fence (typ)</text>
<text x="567" y="588">Lawn</text>
<text x="363" y="719" transform="rotate(-90 363 719)">Wire fence (typ)</text>
<text x="715" y="794">Gravel</text>
<text x="762" y="820" transform="rotate(-90 762 820)">wood fence (typ)</text>
<text x="559" y="843">Wire fence (typ)</text>
<text x="1116" y="845">1/8&quot; = 1'-0&quot;</text>
</g>
<g font-size="3.2">
<text x="1081" y="787">SHEET NO.</text>
<text x="1081" y="845">Scale</text>
</g>
<g font-size="3">
<text x="372" y="372">22' - 9 1/2&quot;</text>
<text x="391" y="471">23' - 2&quot;</text>
</g>
<g font-size="2.1">
<text x="460" y="433">Chimney</text>
<text x="504" y="467">Flat</text>
<text x="634" y="467">Flat</text>
<text x="504" y="470">Roof</text>
<text x="634" y="470">Roof</text>
<text x="626" y="477" transform="rotate(-90 626 477)">Chimney</text>
</g>
</svg>
